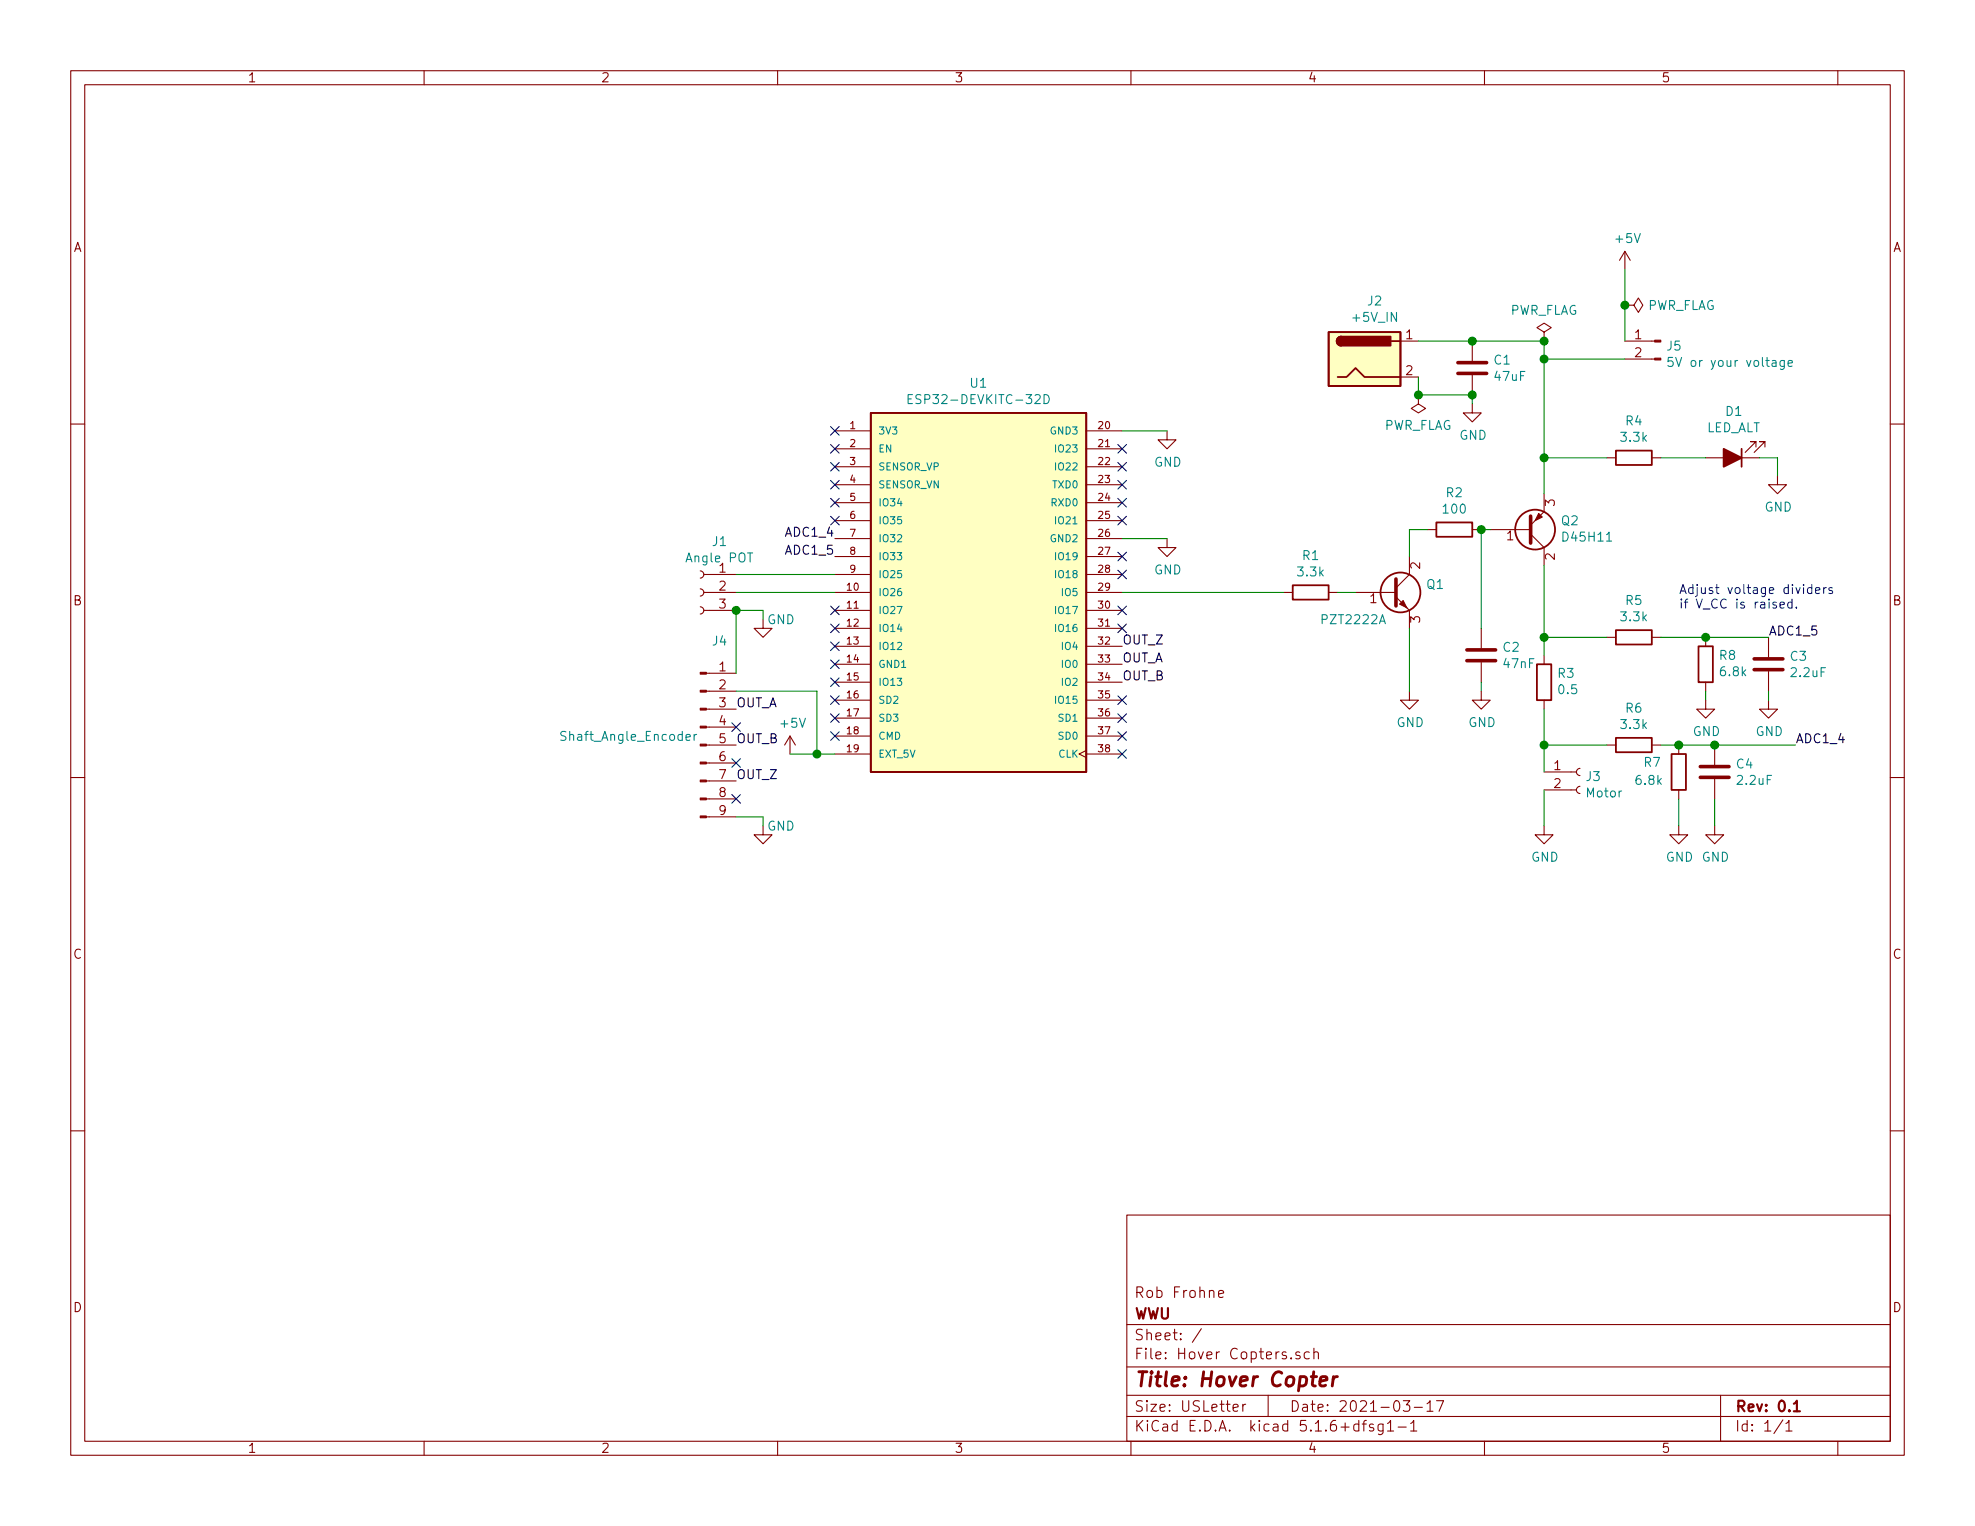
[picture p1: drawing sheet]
<svg xmlns="http://www.w3.org/2000/svg" width="279mm" height="216mm" viewBox="0 0 279 216" stroke-linecap="round" stroke-linejoin="round" font-family="sans-serif">
<g fill="none" stroke="#840000" stroke-width=".15">
<path d="M10 10h259.4v195.9h-259.4zM12 12h255.4v191.9h-255.4zM60 10v2M110 10v2M160 10v2M210 10v2M260 10v2M229.9 35.6l-.8 1.2M229.9 35.6v2.5M229.9 35.6l.7 1.2M10 60h2M198.1 48.3h2.6"/>
<path d="M198.1 53.3h2.6M200.7 55.9v1.3l1 .6-1 .6-1.1-.6 1.1-.6M200.7 55.9h.1M208.3 57.2v1.2h1.2l-1.2 1.3-1.3-1.3h1.3M208.3 48.3v2.8M208.3 53.1v2.8M218.4 47l1.1-.6-1.1-.7-1 .7 1 .6v1.3M218.4 48.3h.1M229.9 43.2h1.2l.7-1 .6 1-.6 1-.7-1M229.9 43.2h.1M229.9 48.3h4.2M229.9 50.8h4.2"/>
<path d="M267.4 60h2M118.1 61h5.1M118.1 63.5h5.1M118.1 66h5.1M118.1 68.6h5.1M118.1 71.1h5.1M118.1 73.7h5.1M118.1 76.2h5.1M118.1 78.7h5.1M153.7 61h5M153.7 63.5h5M153.7 66h5"/>
<path d="M153.7 68.6h5M153.7 71.1h5M153.7 73.7h5M153.7 76.2h5M153.7 78.7h5M165.1 76.2v1.3h1.3l-1.3 1.2-1.3-1.2h1.3M165.1 61v1.2h1.3l-1.3 1.3-1.3-1.3h1.3M199.4 78.7v2.6l-1.9 1.9M201.9 74.9h1.3M208.3 74.9h1.2M210.8 74.9h5.7M216.5 75.6l1.9 1.9v2.5"/>
<path d="M218.4 69.9v2.5l-1.9 1.9M227.3 64.8h1.3M233.7 64.8h1.2M241.3 64.8h7.6M248.4 63.2v-.7h-.8h.8l-1.5 1.5M249.7 63.2v-.7h-.8h.8l-1.5 1.5M251.5 67.3v1.3h1.2l-1.2 1.3-1.3-1.3h1.3M99.1 85.9a.51 .51 0 0 1 .5 .5 .51 .51 0 0 1-.5 .5M99.1 83.3a.51 .51 0 0 1 .5 .5 .51 .51 0 0 1-.5 .5M99.1 80.8a.51 .51 0 0 1 .5 .5 .51 .51 0 0 1-.5 .5M99.6 81.3h4.5M99.6 83.8h4.5"/>
<path d="M99.6 86.4h4.5M99.9 97.8h4.2M99.9 95.3h4.2M107.9 87.6v1.3h1.3l-1.3 1.3-1.2-1.3h1.2M118.1 81.3h5.1M118.1 83.8h5.1M118.1 86.4h5.1M118.1 88.9h5.1M118.1 91.4h5.1M118.1 94h5.1M118.1 96.5h5.1M118.1 99.1h5.1"/>
<path d="M153.7 81.3h5M153.7 83.8h5M153.7 86.4h5M153.7 88.9h5M153.7 91.4h5M153.7 94h5M153.7 96.5h5M153.7 99.1h5M181.6 83.8h1.3M188 83.8h1.2M191.8 83.8h5.7M197.5 84.5l1.9 1.9v2.5"/>
<path d="M198.6 85.6l.5 .5M199.4 97.8v1.3h1.3l-1.3 1.2-1.3-1.2h1.3M209.5 97.8v1.3h1.3l-1.3 1.2-1.2-1.2h1.2M209.5 88.9v2.8M209.5 93.7v2.8M218.4 92.7v1.3M218.4 99.1v1.2M227.3 90.2h1.3M233.7 90.2h1.2M241.3 99.1v1.2h1.3l-1.3 1.3-1.3-1.3h1.3M241.3 90.2v1.2M241.3 96.5v1.3"/>
<path d="M250.2 99.1v1.2h1.3l-1.3 1.3-1.3-1.3h1.3M250.2 90.2v2.8M250.2 95v2.8M10 110h2M99.9 115.6h4.2M99.9 113h4.2M99.9 110.5h4.2M99.9 108h4.2M99.9 105.4h4.2M99.9 102.9h4.2M99.9 100.3h4.2M107.9 116.8v1.3h1.3l-1.3 1.3-1.2-1.3h1.2"/>
<path d="M111.8 104.1l-.8 1.3M111.8 104.1v2.6M111.8 104.1l.7 1.3M118.1 101.6h5.1M118.1 104.1h5.1M118.1 106.7h5.1M153.7 106.2l-1 .5 1 .5M153.7 101.6h5M153.7 104.1h5M153.7 106.7h5M218.4 116.8v1.3h1.3l-1.3 1.3-1.2-1.3h1.2M218.4 111.8h4.6"/>
<path d="M218.4 109.2h4.6M223.5 111.3a.51 .51 0 0 0-.5 .5 .51 .51 0 0 0 .5 .5M223.5 108.7a.51 .51 0 0 0-.5 .5 .51 .51 0 0 0 .5 .5M227.3 105.4h1.3M233.7 105.4h1.2M237.5 116.8v1.3h1.3l-1.3 1.3-1.3-1.3h1.3M237.5 105.4v1.3M237.5 111.8v1.2M242.6 116.8v1.3h1.2l-1.2 1.3-1.3-1.3h1.3M242.6 105.4v2.8M242.6 110.2v2.8M267.4 110h2"/>
<path d="M10 160h2M267.4 160h2M159.4 171.9h108v32h-108zM159.4 197.4h108M159.4 193.4h108M159.4 187.4h108M170 188l-1.3 1.9M172.4 183.1l.7-.2-.1-.2-.4-.1-.2 .2 .1 .7 .1 .1 .4-.1M174.4 199.2l.8-.2-.1-.2-.4-.1-.3 .2 .1 .7 .2 .1 .4-.1M175.8 198.7v1M176.2 198.7l-.3 .1-.1 .2M179.4 197.4v3"/>
<path d="M183.9 191.3h-.4h-.1l-.1 .2a.48 .48 0 0 0 .6 .3v.2v.2l-.2 .1-.4-.1M185.2 191.3a.5 .5 0 0 0-.6 .1l-.1 .6a.47 .47 0 0 0 .6 .3l.1-.1M185.9 191.4a.38 .38 0 0 1 .6 .1v.8M185.9 190.8v1.5M198.5 198.2h.9l-.4 .6h.3a.61 .61 0 0 1 .1 .7l-.2 .2h-.5l-.2-.2M200.1 199.1h1.1M201.9 198.6l.4-.4v1.5M201.9 199.7h.8M203.2 198.2h1l-.6 1.5M243.4 197.4v6.5M60 203.9v2M110 203.9v2"/>
<path d="M159.4 200.4h108M160 203.9v2M192.7 201.5h.6M193.3 201h-.3l-.1 .2v1.3M194.3 201.5h-.4l-.2 .3a.48 .48 0 0 0 .6 .2l.1 .2-.1 .2-.1 .1-.5-.1M195.7 201.5v1.2a.43 .43 0 0 1-.7 .2M195.7 201.5a.53 .53 0 0 0-.7 .1v.7a.53 .53 0 0 0 .7 .1M196.3 201.4l.4-.4v1.5M196.3 202.5h.9M197.8 201.9h1.1M199.6 201.4l.4-.4v1.5M199.6 202.5h.8"/>
<path d="M210 203.9v2M252.2 200.9l-1.2 1.9M252.7 201.4l.3-.2 .1-.2v1.5M252.7 202.5h.8M260 203.9v2"/>
</g>
<path d="M253.8 198.6l.3-.2 .1-.2v1.5M253.8 199.7h.8" fill="none" stroke="#840000" stroke-width=".3"/>
<path d="M186.7 195.4l1-.2v-.4h-.2h-.6l-.2 1 .2 .3 .6-.1M188.6 194.8l-.1 1.3M189.2 194.8a.54 .54 0 0 0-.6 .3" fill="none" stroke="#840000" stroke-width=".41"/>
<g fill="#ffffc2" stroke="#ffffc2" stroke-width=".14">
<path d="M188 47h10.1v7.6h-10.1z"/>
<path d="M123.2 58.4h30.5v50.8h-30.5z"/>
</g>
<g fill="none" stroke="#840000" stroke-width=".25">
<path d="M123.2 58.4h30.5v50.8h-30.5zM188 47h10.1v7.6h-10.1zM189.2 53.3h1.3l1.3-1.2 1.2 1.2h5.1M189.7 47.6a.63 .63 0 0 0-.6 .7 .63 .63 0 0 0 .6 .6M196.8 48.3h1.3M203.2 73.9h5.1v2h-5.1zM228.6 63.8h5.1v2h-5.1zM246.4 63.5v2.5M182.9 82.8h5.1v2h-5.1zM217.4 94h2.1v5.1h-2.1zM228.6 89.2h5.1v2h-5.1zM240.3 91.4h2v5.1h-2z"/>
<path d="M228.6 104.4h5.1v2h-5.1zM236.5 106.7h2v5.1h-2z"/>
<circle cx="217.2" cy="74.9" r="2.82"/>
<circle cx="198.1" cy="83.8" r="2.82"/>
</g>
<g fill="#840000" stroke="#840000" stroke-width=".25">
<path d="M189.3 47.8l.4-.2v1.3a.64 .64 0 0 1-.6-.4 .64 .64 0 0 1 .2-.7z"/>
<path d="M189.7 47.6h7v1.3h-7z"/>
<path d="M243.8 63.5l2.6 1.3-2.6 1.2z"/>
</g>
<path d="M128.5 56.4h.4M129.1 55.8h-.6v1.3h.6M147.7 55.8a.64 .64 0 0 1 .7 .7 .64 .64 0 0 1-.7 .6zM236.6 50.6h-.6v.6l.1-.1h.3l.3 .2v.3l-.3 .2h-.3l-.1-.1M252.4 51l-.1 1.1a.32 .32 0 0 1-.4 .1M252.4 51.1l-.4-.1-.2 .2v.4l.1 .2h.5M253 51.4l.6-.1-.1-.2-.4-.1-.1 .2v.6h.5M97.1 104.3l.6-.1-.1-.2-.4-.1-.1 .2v.6h.5M98.2 103.9v.8M98.6 103.9l-.3 .1-.1 .1" fill="none" stroke="#008484" stroke-width=".15"/>
<g fill="#840000" stroke="#840000" stroke-width=".15">
<path d="M99.1 115.4h.8v.3h-.8z"/>
<path d="M99.1 112.9h.8v.3h-.8z"/>
<path d="M99.1 110.4h.8v.2h-.8z"/>
<path d="M99.1 107.8h.8v.3h-.8z"/>
<path d="M99.1 105.3h.8v.2h-.8z"/>
<path d="M99.1 102.7h.8v.3h-.8z"/>
<path d="M99.1 100.2h.8v.3h-.8z"/>
<path d="M99.1 97.7h.8v.2h-.8z"/>
<path d="M99.1 95.1h.8v.3h-.8z"/>
<path d="M234.1 50.7h.8v.2h-.8z"/>
<path d="M234.1 48.1h.8v.3h-.8z"/>
<path d="M217.7 72.6l.5 .6-1 .5z"/>
<path d="M198 85.5l.5-.5 .5 1z"/>
</g>
<path d="M206.2 52.8h4.1M206.2 51.3h4.1M216.5 73v3.8M197.5 81.9v3.8M207.5 93.5h4.1M207.5 91.9h4.1M248.2 94.7h4M248.2 93.2h4M240.5 110h4.1M240.5 108.5h4.1" fill="none" stroke="#840000" stroke-width=".51"/>
<g fill="none" stroke="#008400" stroke-width=".15">
<path d="M229.9 38.1v10.2M200.7 53.3v2.6h7.6v1.3M200.7 48.3h17.7v21.6M218.4 50.8h11.5M158.7 76.2h6.4M158.7 61h6.4M201.9 74.9h-2.5v3.8M210.8 74.9h-1.3v14M218.4 64.8h8.9M234.9 64.8h6.4M248.9 64.8h2.6v2.5M104.1 97.8h11.5v8.9"/>
<path d="M104.1 83.8h14M104.1 81.3h14M107.9 87.6v-1.2h-3.8v8.9M158.7 83.8h22.9M189.2 83.8h2.6M199.4 88.9v8.9M209.5 96.5v1.3M218.4 90.2h8.9M218.4 80v12.7M234.9 90.2h15.3M241.3 97.8v1.3M250.2 97.8v1.3"/>
<path d="M104.1 115.6h3.8v1.2M111.8 106.7h6.3M218.4 105.4h8.9M218.4 100.3v8.9M218.4 111.8v5M234.9 105.4h19.1M237.5 113v3.8M242.6 113v3.8"/>
</g>
<path d="M251.8 85.6l.6-.1v-.3h-.4l-.2 .2 .1 .6h.5M253.5 85.2h-.3l-.3 .2v.4l.1 .2h.5M253.5 84.8v1.2M254.1 85.9v.1M256.3 83.2l-.4-.1-.2 .3v.3l.1 .2h.5M256.3 82.7v1.3M256.8 83.5l.7-.1-.1-.2-.4-.1-.2 .2 .1 .6h.5M258 83.1v.9M258.4 83.1l-.3 .1-.1 .2M259.2 83.2a.31 .31 0 0 0-.5 .1l.1 .2h.3l.2 .2-.2 .3-.4-.1" fill="none" stroke="#0000c2" stroke-width=".15"/>
<g fill="#008400" stroke="#008400" stroke-width=".25">
<circle cx="237.5" cy="105.4" r=".51"/>
<circle cx="218.4" cy="48.3" r=".51"/>
<circle cx="218.4" cy="50.8" r=".51"/>
<circle cx="242.6" cy="105.4" r=".51"/>
<circle cx="218.4" cy="64.8" r=".51"/>
<circle cx="115.6" cy="106.7" r=".51"/>
<circle cx="241.3" cy="90.2" r=".51"/>
<circle cx="208.3" cy="55.9" r=".51"/>
<circle cx="218.4" cy="90.2" r=".51"/>
<circle cx="104.1" cy="86.4" r=".51"/>
<circle cx="218.4" cy="105.4" r=".51"/>
<circle cx="229.9" cy="43.2" r=".51"/>
<circle cx="200.7" cy="55.9" r=".51"/>
<circle cx="208.3" cy="48.3" r=".51"/>
<circle cx="209.6" cy="74.9" r=".51"/>
</g>
<g fill="none" stroke="#000084" stroke-width=".15">
<path d="M117.5 73.1l1.2 1.2M117.5 70.5l1.2 1.2M117.5 68l1.2 1.2M117.5 65.4l1.2 1.2M117.5 62.9l1.2 1.2M117.5 60.4l1.2 1.2M118.7 73.1l-1.2 1.2M118.7 70.5l-1.2 1.2M118.7 68l-1.2 1.2M118.7 65.4l-1.2 1.2M118.7 62.9l-1.2 1.2M118.7 60.4l-1.2 1.2"/>
<path d="M158.1 78.1l1.3 1.2M158.1 62.9l1.3 1.2M158.1 65.4l1.3 1.2M158.1 68l1.3 1.2M158.1 70.5l1.3 1.2M158.1 73.1l1.3 1.2M159.4 62.9l-1.3 1.2M159.4 78.1l-1.3 1.2M159.4 65.4l-1.3 1.2M159.4 68l-1.3 1.2M159.4 70.5l-1.3 1.2M159.4 73.1l-1.3 1.2"/>
<path d="M117.5 93.4l1.2 1.2M117.5 88.3l1.2 1.2M117.5 85.8l1.2 1.2M117.5 90.8l1.2 1.2M117.5 98.5l1.2 1.2M117.5 95.9l1.2 1.2M118.7 93.4l-1.2 1.2M118.7 88.3l-1.2 1.2M118.7 85.8l-1.2 1.2M118.7 90.8l-1.2 1.2M118.7 98.5l-1.2 1.2M118.7 95.9l-1.2 1.2"/>
<path d="M158.1 80.7l1.3 1.2M158.1 85.8l1.3 1.2M158.1 88.3l1.3 1.2M158.1 98.5l1.3 1.2M159.4 80.7l-1.3 1.2M159.4 85.8l-1.3 1.2M159.4 88.3l-1.3 1.2M159.4 98.5l-1.3 1.2M103.5 102.3l1.2 1.2M103.5 107.3l1.2 1.3M103.5 112.4l1.2 1.2M104.7 107.3l-1.2 1.3"/>
<path d="M104.7 102.3l-1.2 1.2M104.7 112.4l-1.2 1.2M117.5 103.5l1.2 1.2M117.5 101l1.2 1.2M118.7 103.5l-1.2 1.2M118.7 101l-1.2 1.2M158.1 101l1.3 1.2M158.1 103.5l1.3 1.2M158.1 106.1l1.3 1.2M159.4 101l-1.3 1.2M159.4 103.5l-1.3 1.2M159.4 106.1l-1.3 1.2"/>
</g>
<text font-size="2.8" fill="#840000" x="160.4" y="196.2">Title: Hover Copter</text>
<g font-size="2.1" fill="#840000">
<text x="160.4" y="183.6">Rob Frohne</text>
<text x="160.4" y="189.6">Sheet: /</text>
<text x="160.4" y="186.6">WWU</text>
<text x="160.4" y="192.3">File: Hover Copters.sch</text>
<text x="160.4" y="202.5">KiCad E.D.A. kicad 5.1.6+dfsg1-1</text>
<text x="160.4" y="199.7">Size: USLetter</text>
<text x="182.4" y="199.7">Date: 2021-03-17</text>
<text x="245.4" y="199.7">Rev: 0.1</text>
<text x="245.4" y="202.5">Id: 1/1</text>
</g>
<g font-size="1.8" fill="#840000">
<text x="35" y="11.6">1</text>
<text x="85" y="11.6">2</text>
<text x="135" y="11.6">3</text>
<text x="185" y="11.6">4</text>
<text x="235" y="11.6">5</text>
<text x="10.4" y="35.6">A</text>
<text x="267.8" y="35.6">A</text>
<text x="198.9" y="48">1</text>
<text x="198.9" y="53.1">2</text>
<text x="231.3" y="48">1</text>
<text x="231.3" y="50.5">2</text>
<text x="220" y="71.6" transform="rotate(-90 220 71.6)">3</text>
<text x="213.2" y="76.5">1</text>
<text x="101.8" y="81">1</text>
<text x="101.8" y="83.6">2</text>
<text x="200.9" y="80.5" transform="rotate(-90 200.9 80.5)">2</text>
<text x="220" y="79.2" transform="rotate(-90 220 79.2)">2</text>
<text x="10.4" y="85.6">B</text>
<text x="101.8" y="86.1">3</text>
<text x="193.8" y="85.3">1</text>
<text x="200.9" y="88.1" transform="rotate(-90 200.9 88.1)">3</text>
<text x="267.8" y="85.6">B</text>
<text x="101.8" y="95">1</text>
<text x="101.8" y="97.5">2</text>
<text x="101.8" y="100.1">3</text>
<text x="101.8" y="102.6">4</text>
<text x="101.8" y="105.2">5</text>
<text x="101.8" y="107.7">6</text>
<text x="101.8" y="110.2">7</text>
<text x="101.8" y="112.8">8</text>
<text x="219.9" y="109">1</text>
<text x="219.9" y="111.5">2</text>
<text x="101.8" y="115.3">9</text>
<text x="10.4" y="135.6">C</text>
<text x="267.8" y="135.6">C</text>
<text x="10.4" y="185.6">D</text>
<text x="267.8" y="185.6">D</text>
<text x="35" y="205.5">1</text>
<text x="85" y="205.5">2</text>
<text x="135" y="205.5">3</text>
<text x="185" y="205.5">4</text>
<text x="235" y="205.5">5</text>
</g>
<g font-size="1.8" fill="#008484">
<text x="228.7" y="34.4">+5V</text>
<text x="191.5" y="45.5">+5V_IN</text>
<text x="193.5" y="43.2">J2</text>
<text x="213.5" y="44.6">PWR_FLAG</text>
<text x="232.9" y="43.9">PWR_FLAG</text>
<text x="211.4" y="51.6">C1</text>
<text x="211.5" y="53.9">47uF</text>
<text x="235.9" y="49.6">J5</text>
<text x="237.1" y="51.9">5V or your voltage</text>
<text x="129.6" y="57.2">ESP32-DEVKITC-32D</text>
<text x="137.3" y="54.9">U1</text>
<text x="244.2" y="58.9">D1</text>
<text x="195.7" y="60.8">PWR_FLAG</text>
<text x="206.5" y="62.2">GND</text>
<text x="229.4" y="62.5">3.3k</text>
<text x="230" y="60.2">R4</text>
<text x="241.3" y="61.2">LED_ALT</text>
<text x="163.3" y="66">GND</text>
<text x="204.6" y="70.4">R2</text>
<text x="100.8" y="77.3">J1</text>
<text x="204.3" y="72.7">100</text>
<text x="220.9" y="74.3">Q2</text>
<text x="221.3" y="76.6">D45H11</text>
<text x="249.6" y="72.4">GND</text>
<text x="97.3" y="79.6">Angle POT</text>
<text x="163.3" y="81.3">GND</text>
<text x="183.7" y="81.6">3.3k</text>
<text x="184.3" y="79.2">R1</text>
<text x="201.9" y="83.3">Q1</text>
<text x="108.5" y="88.3">GND</text>
<text x="187.2" y="88.3">PZT2222A</text>
<text x="229.4" y="87.9">3.3k</text>
<text x="230" y="85.6">R5</text>
<text x="100.8" y="91.3">J4</text>
<text x="212.7" y="92.2">C2</text>
<text x="212.8" y="94.5">47nF</text>
<text x="220.4" y="95.9">R3</text>
<text x="243.3" y="93.4">R8</text>
<text x="243.5" y="95.7">6.8k</text>
<text x="253.3" y="93.5">C3</text>
<text x="253.5" y="95.8">2.2uF</text>
<text x="220.6" y="98.2">0.5</text>
<text x="230" y="100.8">R6</text>
<text x="79.7" y="104.8">Shaft_Angle_Encoder</text>
<text x="110.5" y="103">+5V</text>
<text x="197.6" y="102.9">GND</text>
<text x="207.7" y="102.9">GND</text>
<text x="229.4" y="103.1">3.3k</text>
<text x="239.5" y="104.1">GND</text>
<text x="248.4" y="104.1">GND</text>
<text x="224.4" y="110.5">J3</text>
<text x="224.5" y="112.8">Motor</text>
<text x="231.5" y="111">6.8k</text>
<text x="232.6" y="108.5">R7</text>
<text x="245.7" y="108.7">C4</text>
<text x="245.9" y="111">2.2uF</text>
<text x="108.5" y="117.5">GND</text>
<text x="216.6" y="121.9">GND</text>
<text x="235.7" y="121.9">GND GND</text>
</g>
<g font-size="1.8">
<text x="111.3" y="75.9">ADC1_4</text>
<text x="111.3" y="78.5">ADC1_5</text>
<text x="250.2" y="89.9">ADC1_5</text>
<text x="158.7" y="93.7">OUT_A</text>
<text x="158.7" y="91.2">OUT_Z</text>
<text x="104.1" y="100.1">OUT_A</text>
<text x="158.7" y="96.3">OUT_B</text>
<text x="104.1" y="105.2">OUT_B</text>
<text x="254" y="105.2">ADC1_4</text>
<text x="104.1" y="110.2">OUT_Z</text>
</g>
<g font-size="1.8" fill="#0000c2">
<text x="237.5" y="84">Adjust voltage dividers</text>
<text x="237.5" y="86.1">if V_CC is raised.</text>
</g>
<g font-size="1.4" fill="#840000">
<text x="120.3" y="60.7">1</text>
<text x="120.3" y="63.2">2</text>
<text x="120.3" y="65.8">3</text>
<text x="155.4" y="65.8">22</text>
<text x="155.4" y="63.2">21</text>
<text x="155.4" y="60.7">20</text>
<text x="120.3" y="68.3">4</text>
<text x="120.3" y="70.9">5</text>
<text x="155.4" y="70.9">24</text>
<text x="155.4" y="68.3">23</text>
<text x="120.3" y="73.4">6</text>
<text x="120.3" y="75.9">7</text>
<text x="155.4" y="75.9">26</text>
<text x="155.4" y="73.4">25</text>
<text x="119.9" y="83.6">10</text>
<text x="120.3" y="78.5">8</text>
<text x="120.3" y="81">9</text>
<text x="155.4" y="83.6">29</text>
<text x="155.4" y="81">28</text>
<text x="155.4" y="78.5">27</text>
<text x="119.9" y="86.1">11</text>
<text x="119.9" y="88.6">12</text>
<text x="155.4" y="88.6">31</text>
<text x="155.4" y="86.1">30</text>
<text x="119.9" y="91.2">13</text>
<text x="119.9" y="93.7">14</text>
<text x="155.4" y="93.7">33</text>
<text x="155.4" y="91.2">32</text>
<text x="119.9" y="96.3">15</text>
<text x="119.9" y="98.8">16</text>
<text x="119.9" y="101.3">17</text>
<text x="155.4" y="101.3">36</text>
<text x="155.4" y="98.8">35</text>
<text x="155.4" y="96.3">34</text>
<text x="119.9" y="103.9">18</text>
<text x="119.9" y="106.4">19</text>
<text x="155.4" y="106.4">38</text>
<text x="155.4" y="103.9">37</text>
</g>
<g font-size="1.4" fill="#008484">
<text x="124.2" y="61.5">3V3</text>
<text x="124.2" y="64">EN</text>
<text x="148.7" y="61.5">GND3</text>
<text x="149.6" y="64">IO23</text>
<text x="124.2" y="66.5">SENSOR_VP</text>
<text x="124.2" y="69.1">SENSOR_VN</text>
<text x="124.2" y="71.6">IO34</text>
<text x="148.9" y="71.6">RXD0</text>
<text x="149" y="69.1">TXD0</text>
<text x="149.6" y="66.5">IO22</text>
<text x="124.2" y="74.2">IO35</text>
<text x="124.2" y="76.7">IO32</text>
<text x="148.7" y="76.7">GND2</text>
<text x="149.6" y="74.2">IO21</text>
<text x="124.2" y="79.2">IO33</text>
<text x="124.2" y="81.8">IO25</text>
<text x="149.6" y="81.8">IO18</text>
<text x="149.6" y="79.2">IO19</text>
<text x="124.2" y="84.3">IO26</text>
<text x="124.2" y="86.9">IO27</text>
<text x="124.2" y="89.4">IO14</text>
<text x="149.6" y="89.4">IO16</text>
<text x="149.6" y="86.9">IO17</text>
<text x="150.4" y="84.3">IO5</text>
<text x="124.2" y="91.9">IO12</text>
<text x="124.2" y="94.5">GND1</text>
<text x="150.4" y="94.5">IO0</text>
<text x="150.4" y="91.9">IO4</text>
<text x="124.2" y="97">IO13</text>
<text x="124.2" y="99.6">SD2</text>
<text x="149.6" y="99.6">IO15</text>
<text x="150.4" y="97">IO2</text>
<text x="124.2" y="102.1">SD3</text>
<text x="124.2" y="104.6">CMD</text>
<text x="124.2" y="107.2">EXT_5V</text>
<text x="149.8" y="107.2">CLK</text>
<text x="149.9" y="104.6">SD0</text>
<text x="149.9" y="102.1">SD1</text>
</g>
</svg>
